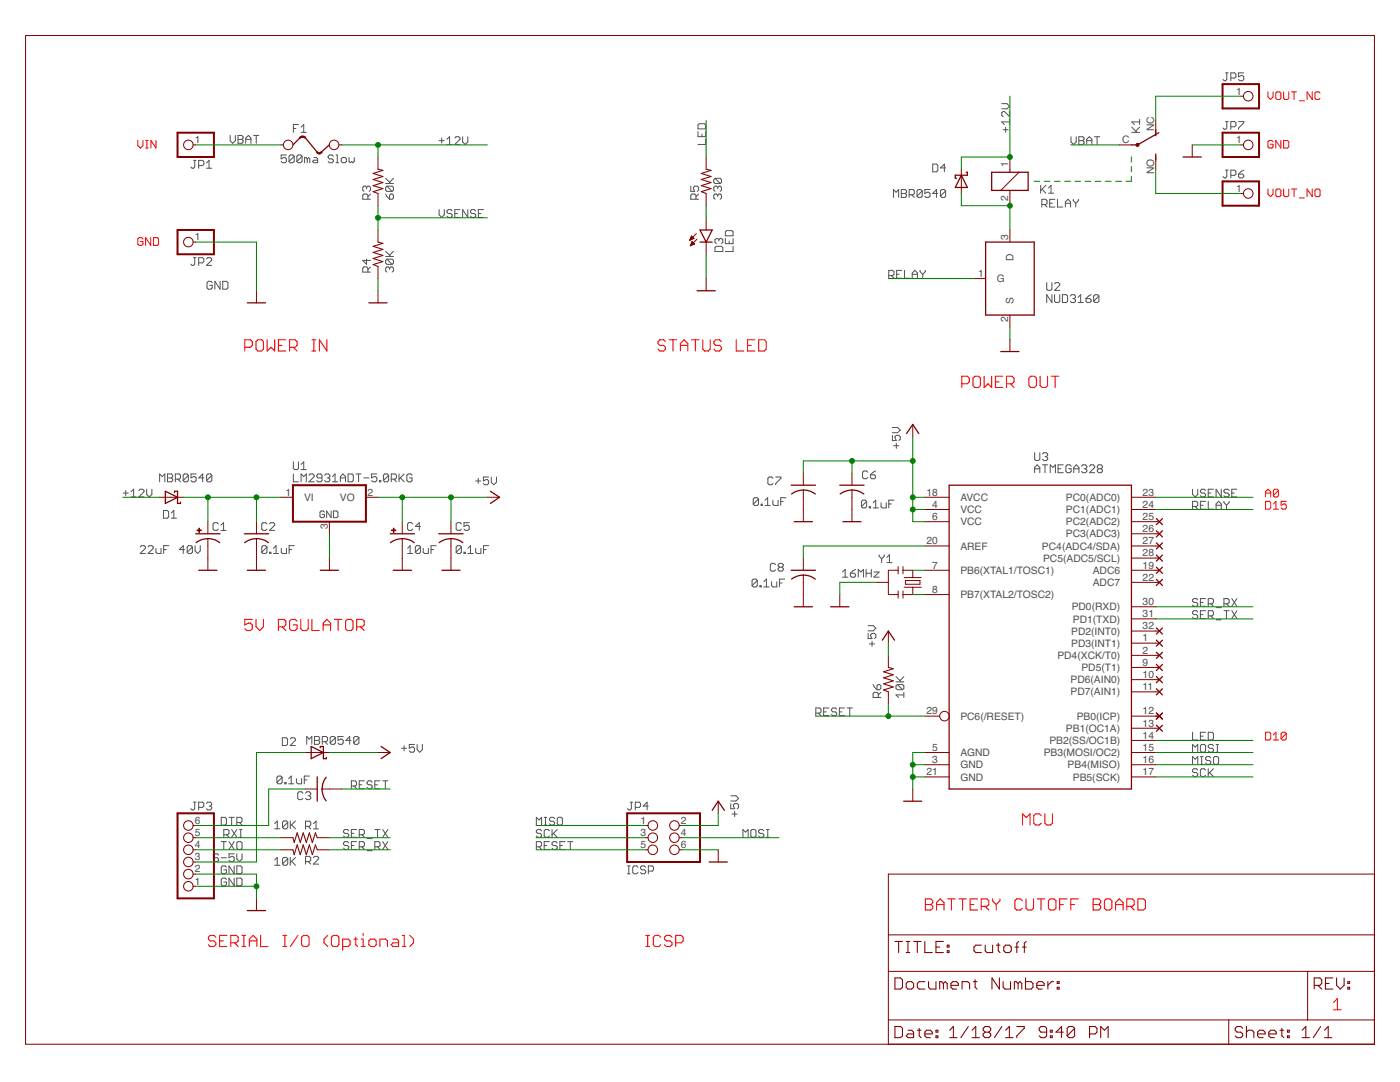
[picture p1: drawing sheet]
<svg xmlns="http://www.w3.org/2000/svg" width="279mm" height="216mm" viewBox="0 0 279 216" stroke-linecap="round" stroke-linejoin="round" font-family="sans-serif">
<path d="M206.4 36.2h1.1M208.4 36.2h1.1M210.5 36.2h1.1M212.5 36.2h1.1M214.5 36.2h1.1M216.6 36.2h1.1M218.6 36.2h1.1M220.7 36.2h1M222.7 36.2h1.1M225.8 31.3v1M225.8 33.3v.9M225.8 35.2v1h-1.1" fill="none" stroke="#808000" stroke-width=".25"/>
<g fill="none" stroke="#f00" stroke-width=".21">
<path d="M48.9 69.3h1.1l.4-.4v-.7l-.4-.4h-1.1v2.2M51.5 67.8h.7l.4 .4v1.5l-.4 .3h-.7l-.4-.3v-1.5zM53.3 67.8v2.2l.8-.7 .7 .7v-2.2M55.6 68.9h.7M57 67.8h-1.4v2.2h1.4M57.8 69.3h1.1l.4-.4v-.7l-.4-.4h-1.1v2.2M58.5 69.3l.8 .7M62.3 67.8h.7M62.3 70h.7M62.6 67.8v2.2M65.2 67.8v2.2l-1.4-2.2v2.2M132.8 68.2l-.4-.4h-.7l-.4 .4v.4l.4 .3h.7l.4 .4v.4l-.4 .3h-.7l-.4-.3"/>
<path d="M133.5 67.8h1.5M134.3 67.8v2.2M135.8 68.9h1.5M135.8 70v-1.4l.7-.8 .8 .8v1.4M138 67.8h1.5M138.8 67.8v2.2M140.3 67.8v1.9l.3 .3h.8l.3-.3v-1.9M144 68.2l-.4-.4h-.7l-.4 .4v.4l.4 .3h.7l.4 .4v.4l-.4 .3h-.7l-.4-.3M146.9 67.8v2.2h1.5M149.2 68.9h.7M150.7 67.8h-1.5v2.2h1.5M151.4 67.8h1.1l.4 .4v1.5l-.4 .3h-1.1z"/>
<path d="M191.9 76.6h1.2l.3-.4v-.7l-.3-.4h-1.2v2.2M194.6 75.1h.7l.4 .4v1.4l-.4 .4h-.7l-.4-.4v-1.4zM196.4 75.1v2.2l.8-.7 .7 .7v-2.2M198.6 76.2h.8M200.1 75.1h-1.5v2.2h1.5M200.9 76.6h1.1l.4-.4v-.7l-.4-.4h-1.1v2.2M201.6 76.6l.8 .7M205.7 75.1h.8l.3 .4v1.4l-.3 .4h-.8l-.4-.4v-1.4zM207.6 75.1v1.8l.4 .4h.7l.4-.4v-1.8M209.8 75.1h1.5M210.6 75.1v2.2M50.4 123.6h-1.5v1.1l.7-.4h.4l.4 .4v.8l-.4 .3h-.8l-.3-.3"/>
<path d="M51.1 123.6v1.5l.7 .7 .8-.7v-1.5M55.6 125.1h1.1l.3-.4v-.7l-.3-.4h-1.1v2.2M56.3 125.1l.7 .7M59.3 124l-.4-.4h-.7l-.4 .4v1.5l.4 .3h.7l.4-.3v-.8h-.8M60 123.6v1.9l.4 .3h.8l.3-.3v-1.9M62.3 123.6v2.2h1.5M64.5 124.7h1.5M64.5 125.8v-1.5l.7-.7 .8 .7v1.5M66.7 123.6h1.5M67.5 123.6v2.2M69.3 123.6h.8l.3 .4v1.5l-.3 .3h-.8l-.3-.3v-1.5zM71.2 125.1h1.1l.4-.4v-.7l-.4-.4h-1.1v2.2"/>
<path d="M71.9 125.1l.8 .7M184.7 179.4h1.1l.4 .3v.4l-.4 .4 .4 .3v.4l-.4 .4h-1.1zM189.1 179.4h1.5M189.9 179.4v2.2M191.4 179.4h1.5M192.1 179.4v2.2M195.1 179.4h-1.5v2.2h1.5M198.1 179.4v.3l.7 .8M199.6 179.4v.3l-.8 .8M204 179.7l-.4-.3h-.7l-.4 .3v1.5l.4 .4h.7l.4-.4M204.1 164.6v-2.2l.7 .7 .8-.7v2.2M204.8 179.4v1.8l.3 .4h.8l.4-.4v-1.8"/>
<path d="M207 179.4h1.5M207.8 179.4v2.2M207.8 162.8l-.4-.4h-.7l-.4 .4v1.5l.4 .3h.7l.4-.3M208.5 162.4v1.9l.4 .3h.8l.3-.3v-1.9M209.2 179.7l.4-.3h.8l.3 .3v1.5l-.3 .4h-.8l-.4-.4zM213 179.4h-1.5v2.2M215.2 179.4h-1.5v2.2M218.2 179.4h1.1l.4 .3v.4l-.4 .4 .4 .3v.4l-.4 .4h-1.1zM220.8 179.4h.7l.4 .3v1.5l-.4 .4h-.7l-.4-.4v-1.5zM227.1 179.4h1.1l.4 .3v1.5l-.4 .4h-1.1zM43.1 187l-.4-.4h-.7l-.4 .4v.4l.4 .3h.7l.4 .4v.4l-.4 .4h-.7l-.4-.4M43.8 187.7h.8"/>
<path d="M45.3 186.6h-1.5v2.3h1.5M46.1 188.1h1.1l.3-.4v-.7l-.3-.4h-1.1v2.3M46.8 188.1l.7 .8M48.3 188.9h.7M48.3 186.6h.7M48.7 186.6v2.3M49.8 187.7h1.5M49.8 188.9v-1.5l.7-.8 .8 .8v1.5M52 186.6v2.3h1.5M56.5 188.9h.7M56.5 186.6h.7M56.9 186.6v2.3"/>
<path d="M59.5 186.6l-1.5 2.3M60.6 186.6h.7l.4 .4v1.5l-.4 .4h-.7l-.4-.4v-1.5zM65.4 186.6l-.7 .8v.7l.7 .8M66.1 187l.4-.4h.8l.3 .4v1.5l-.3 .4h-.8l-.4-.4zM68.4 188.9h1.1l.4-.4v-.8l-.4-.3h-1.1v2.2M70.6 187.4h.8M71 187v1.5l.4 .4M72.1 188.9h.8M72.1 187.4h.4v1.5M72.5 186.3v.3M73.6 187.7l.4-.3h.7l.4 .3v.8l-.4 .4h-.7l-.4-.4zM75.8 188.9v-1.5h1.1l.4 .3v1.2"/>
<path d="M78.4 187.4h.8l.3 .3v1.2h-1.1l-.3-.4 .3-.4h1.1M80.3 188.9h.7M80.3 186.6h.4v2.3M81.8 186.6l.7 .8v.7l-.7 .8M128.9 188.9h.7M128.9 186.6h.7M129.3 186.6v2.3M131.9 187l-.4-.4h-.8l-.3 .4v1.5l.3 .4h.8l.4-.4M134.1 187l-.4-.4h-.7l-.4 .4v.4l.4 .3h.7l.4 .4v.4l-.4 .4h-.7l-.4-.4M134.9 188.1h1.1l.3-.4v-.7l-.3-.4h-1.1v2.3M184.7 180.5h1.1M186.9 180.5h1.5"/>
<path d="M186.9 181.6v-1.5l.7-.7 .8 .7v1.5M193.6 180.5h.8M195.8 180.8h1.2l.3-.3v-.8l-.3-.3h-1.2v2.2M196.6 180.8l.7 .8M198.8 180.5v1.1M211.5 180.5h.7M213.7 180.5h.7M218.2 180.5h1.1M222.6 180.5h1.5M222.6 181.6v-1.5l.8-.7 .7 .7v1.5M224.9 180.8h1.1l.4-.3v-.8l-.4-.3h-1.1v2.2M225.6 180.8l.8 .8"/>
<path d="M266.1 200l.8-.8v2.3M266.1 201.5h1.6"/>
</g>
<g fill="none" stroke="#f00" stroke-width=".2">
<path d="M253 18.3v1l.6 .6 .5-.6v-1M254.6 18.6l.3-.3h.5l.2 .3v1l-.2 .3h-.5l-.3-.3zM256.2 18.3v1.3l.2 .3h.5l.3-.3v-1.3M257.7 18.3h1.1M258.3 18.3v1.6M261.9 18.3v1.6l-1-1.6v1.6M263.4 18.6l-.2-.3h-.5l-.3 .3v1l.3 .3h.5l.2-.3M27.5 28v1l.5 .5 .5-.5v-1M29.1 28h.5M29.1 29.5h.5M29.3 28v1.5M31.1 28v1.5l-1-1.5v1.5"/>
<path d="M253 37.7v1l.6 .5 .5-.5v-1M254.1 28.3l-.3-.3h-.5l-.3 .3v1l.3 .2h.5l.3-.2v-.5h-.5M254.6 38l.3-.3h.5l.2 .3v1l-.2 .2h-.5l-.3-.2zM255.6 28v1.5l-1-1.5v1.5M256.2 28h.7l.3 .3v1l-.3 .2h-.7zM256.2 37.7v1.3l.2 .2h.5l.3-.2v-1.3M257.7 37.7h1.1M258.3 37.7v1.5M259.3 20.1h1M259.3 39.5h1M261.9 37.7v1.5l-1-1.5v1.5M262.7 37.7h.5l.2 .3v1l-.2 .2h-.5l-.3-.2v-1z"/>
<path d="M28.5 47.7l-.2-.3h-.5l-.3 .3v1l.3 .3h.5l.2-.3v-.5h-.5M30.1 47.4v1.6l-1-1.6v1.6M30.6 47.4h.8l.2 .3v1l-.2 .3h-.8zM252.6 99.2v-1.1l.5-.5 .5 .5v1.1M252.6 98.4h1M255.1 97.9l-.2-.3h-.5l-.3 .3v1M255.1 97.9v1l-.2 .3h-.5l-.3-.3M255.1 97.9l-1 1M252.6 100h.7l.3 .3v1l-.3 .3h-.7zM254.1 101.6h1M254.1 100.6l.5-.6v1.6M256.7 100h-1v.8l.8-.2 .2 .2v.5l-.2 .3h-.6l-.2-.3"/>
<path d="M252.6 146.1h.7l.3 .3v1l-.3 .3h-.7zM254.1 146.6l.5-.5v1.6M254.1 147.7h1M256.7 146.4l-.2-.3h-.6l-.2 .3v1M256.7 146.4v1l-.2 .3h-.6l-.2-.3M256.7 146.4l-1 1"/>
</g>
<g fill="none" stroke="#505050" stroke-width=".2">
<path d="M244.6 14.5h.5M244.8 14.5v1.4l-.2 .2h-.3l-.2-.2M245.6 15.6h.8l.3-.3v-.5l-.3-.3h-.8v1.6M248.2 14.5h-1v.8l.5-.2h.3l.2 .2v.6l-.2 .2h-.5l-.3-.2M38.6 32h.5M38.9 32v1.3l-.3 .3h-.3l-.2-.3M39.6 33h.8l.3-.2v-.5l-.3-.3h-.8v1.6M41.2 33.6h1M41.2 32.5l.5-.5v1.6M45.9 27v1.1l.5 .5 .6-.5v-1.1M47.5 27h.8l.2 .3v.3l-.2 .2 .2 .3v.2l-.2 .3h-.8zM47.5 27.8h.8"/>
<path d="M49 27.8h1.1M49 28.6v-1l.6-.6 .5 .6v1M50.6 27h1M51.1 27v1.6M57.1 30.9h-1v.8l.5-.3h.3l.2 .3v.5l-.2 .3h-.5l-.3-.3M58.5 25.6h.6M58.7 31.2l-.3-.3h-.5l-.2 .3v1M58.7 31.2v1l-.3 .3h-.5l-.2-.3M58.7 31.2l-1 1M59.6 24.8h-1.1v1.6M60.1 25.4l.5-.6v1.6M60.1 26.4h1"/>
<path d="M60.3 31.2l-.3-.3h-.5l-.3 .3v1M60.3 31.2v1l-.3 .3h-.5l-.3-.3M60.3 31.2l-1.1 1M61.3 31.7l-.2-.3h-.3v1.1M61.3 31.7v.8M61.3 31.7l.3-.3 .2 .3v.8M62.6 31.4h.5l.3 .3v.8h-.8l-.2-.3 .2-.2h.8M66.5 31.2l-.2-.3h-.6l-.2 .3v.2l.2 .3h.6l.2 .3v.2l-.2 .3h-.6l-.2-.3M67.1 30.9h.2v1.6M67.1 32.5h.5M68.3 31.4h.6l.2 .3v.5l-.2 .3h-.6l-.2-.3v-.5zM69.7 31.4v.8l.2 .3 .3-.3 .2 .3 .3-.3v-.8"/>
<path d="M73.2 37.4l-.3-.3h-.3l-.2 .3v.5l.2 .3M73.2 37.4l.2-.3h.3l.2 .3v.5l-.2 .3M73.2 37.4v.3M73.4 39.8v-.8l-.2-.3h-.6l-.2 .3v.8h1.5M73.9 38.7l-.5 .5M77 36.6h1.5M77 38.7l.2 .5 .5 .6M77 35.6l1 1M77.2 37.1h1.1l.2 .3v.5l-.2 .3M77.2 37.1l-.2 .3v.5l.2 .3h1.1M77.2 37.1l1.1 1.1M77.7 39l.3-.3h.3l.2 .3v.5l-.2 .3h-.6z"/>
<path d="M78.5 35.6l-.8 .8M87.6 28.1h1.1M88.2 27.5v1.1M89.2 27.8l.5-.5v1.5M89.2 28.8h1M90.8 27.5l.2-.2h.5l.3 .2v.3l-1 1h1M92.3 27.3v1l.5 .5 .6-.5v-1M137.9 37.1v1.1h.7l-.2-.5v-.3l.2-.3h.5l.3 .3v.5l-.3 .3M138.9 39.8v-.8l-.3-.3h-.5l-.2 .3v.8h1.5M139.3 24.9l.3-.2h1l.2 .2v.8h-1.5zM139.3 26.2v1.1h1.5v-1.1M139.4 38.7l-.5 .5"/>
<path d="M140.1 26.8v.5M140.8 27.8v1h-1.5M142.7 35.6l-.2 .3v.5l.2 .2h1M142.7 35.6h1l.3 .3v.5l-.3 .2M142.7 35.6l1 1M143.2 39l-.2-.3h-.3l-.2 .3v.5l.2 .3M143.2 37.4l-.2-.3h-.3l-.2 .3v.5l.2 .3M143.2 39l.3-.3h.2l.3 .3v.5l-.3 .3M143.2 37.4v.3M143.2 39v.2M143.2 37.4l.3-.3h.2l.3 .3v.5l-.3 .3M178.3 39.4v-1.6l.5 .6 .5-.6v1.6"/>
<path d="M179.9 37.8h.8l.2 .3v.3l-.2 .2 .2 .3v.2l-.2 .3h-.8zM179.9 38.6h.8M181.4 38.9h.8l.3-.3v-.5l-.3-.3h-.8v1.6M181.9 38.9l.6 .5M184 38.1l-.2-.3h-.5l-.3 .3v1M184 38.1v1l-.2 .3h-.5l-.3-.3M184 38.1l-1 1M185.6 37.8h-1v.8l.5-.2h.2l.3 .2v.5l-.3 .3h-.5l-.2-.3M186.1 32.7h.8l.3 .3v1l-.3 .3h-.8zM187.2 38.6h-1.1l.8-.8v1.6M188.7 38.1l-.2-.3h-.5l-.3 .3v1M188.7 38.1v1l-.2 .3h-.5l-.3-.3"/>
<path d="M188.7 38.1l-1 1M188.7 33.5h-1l.8-.8v1.6M199.9 20.7h1.1l.5 .5-.5 .5h-1.1M200.2 25.9h1M200.7 25.4v1M201.5 24.3h-1.6l.5 .5M201.5 22.2v1.1l-1.1-1.1h-.2l-.3 .3v.5l.3 .3M201.5 23.8v1M207.7 37v1.5M207.9 37.8l.8 .7M208.7 37l-1 1M209.3 37.5l.5-.5v1.5"/>
<path d="M209.3 38.5h1M210.5 39.8h-1v1.5h1M211.1 39.8v1.5h1M213.7 27.3v1l.6 .5 .5-.5v-1M214.2 39.8v.2l.5 .6M215.2 39.8v.2l-.5 .6M215.3 28.1h.8M215.3 27.3h.8l.2 .2v.3l-.2 .3 .2 .2v.3l-.2 .2h-.8zM216.9 28.8v-1l.5-.5 .5 .5v1M216.9 28.1h1M218.4 27.3h1.1M218.9 27.3v1.5"/>
<path d="M225.9 26.4h1.5M225.9 25.4l1 1M227.4 25.4l-.7 .8M227.4 24.3h-1.5l.5 .5M227.4 23.8v1M244.6 34h.5M244.6 24.3h.5M244.8 24.3v1.2l-.2 .3h-.3l-.2-.3M244.8 34v1.2l-.2 .3h-.3l-.2-.3M245.6 25.3h.8l.3-.3v-.5l-.3-.2h-.8v1.5M245.6 35h.8l.3-.3v-.5l-.3-.2h-.8v1.5M247.2 24.3h1v.2l-1 1v.3"/>
<path d="M247.2 34.7h.8l.2 .3v.2l-.2 .3h-.5l-.3-.3zM248.2 34l-.5 .2-.5 .5M38.6 51.4h.5M38.9 51.4v1.3l-.3 .3h-.3l-.2-.3M39.6 52.5h.8l.3-.3v-.5l-.3-.3h-.8v1.6M41.2 51.7l.3-.3h.5l.2 .3v.2l-1 1.1h1M42.4 56.4l-.3-.3h-.5l-.3 .3v1l.3 .3h.5l.3-.3v-.5h-.6M43.9 56.1v1.6l-1-1.6v1.6M44.4 56.1h.8l.3 .3v1l-.3 .3h-.8zM73.2 51.7v1l-.8-.7h1.5M73.4 54.3v-.8l-.2-.2h-.6l-.2 .2v.8h1.5M73.9 53.3l-.5 .5"/>
<path d="M77 51.2h1.5M77 50.1l1 1.1M77.2 51.7l1.1 1M77.2 51.7h1.1l.2 .3v.5l-.2 .2M77.2 51.7l-.2 .3v.5l.2 .2h1.1M77.7 53.5l.3-.2h.3l.2 .2v.5l-.2 .3M77.7 53.5v.3M77.7 53.5l-.2-.2h-.3l-.2 .2v.5l.2 .3M78.5 50.1l-.8 .8M87.6 41.8v1.1l.6 .5 .5-.5v-1.1M90.2 42.1l-.2-.3h-.5l-.3 .3v.3l.3 .2h.5l.2 .3v.2l-.2 .3h-.5l-.3-.3M90.8 42.6h.5"/>
<path d="M91.8 41.8h-1v1.6h1M93.4 41.8v1.6l-1.1-1.6v1.6M94.9 42.1l-.2-.3h-.6l-.2 .3v.3l.2 .2h.6l.2 .3v.2l-.2 .3h-.6l-.2-.3M95.5 42.6h.5M96.5 41.8h-1v1.6h1M142.7 49.4l.3-.3h1l.3 .3v.8h-1.6zM143.5 47.8l.2-.2h.3l.3 .2v.6l-.3 .2M143.5 47.8l-.3-.2h-.2l-.3 .2v.6l.3 .2M143.5 47.8v.3M144.8 47.6v1h1.5v-1M145 46h1l.3 .3v.8h-1.5v-.8zM145.5 48.1v.5"/>
<path d="M146.3 49.1v1.1h-1.5M177.4 55h.8l.2-.3v-.5l-.2-.2h-.8v1.5M177.9 55l.5 .5M178.9 54.7h.6M180 54h-1.1v1.5h1.1M180.5 54v1.5h1M182.1 54.7h1M182.1 55.5v-1l.5-.5 .5 .5v1M183.6 54v.2l.5 .5M184.1 54.7v.8M184.7 54v.2l-.6 .5M207.9 40.8h.8l.3-.2v-.6l-.3-.2h-.8v1.5"/>
<path d="M208.4 40.8l.6 .5M208.9 56.4v1.3l.3 .2h.5l.2-.2v-1.3M209.5 40.6h.5M209.9 58.8v1.6l-1-1.6v1.6M210.5 58.8v1.3l.2 .3h.5l.3-.3v-1.3M210.5 56.6l.2-.2h.5l.3 .2v.3l-1 1h1M212 58.8h.8l.3 .3v1l-.3 .3h-.8zM212.6 40.6h1.1M212.6 41.3v-1l.5-.5 .6 .5v1M213.6 59.1l.2-.3h.6l.2 .3v.2l-.2 .3M214.1 59.6h.3M214.4 59.6l.2 .2v.3l-.2 .3h-.6l-.2-.3"/>
<path d="M214.7 40.6v.7M215.2 59.3l.5-.5v1.6M216.7 59.6h.8l.3 .2v.3l-.3 .3h-.5l-.3-.3zM217.8 58.8l-1.1 .8M219.3 59.1v1l-.2 .3h-.6l-.2-.3M219.3 59.1l-.2-.3h-.6l-.2 .3v1M219.3 59.1l-1 1M215.2 60.4h1M24.6 98.4h1M25.1 97.9v1M26.1 98.1l.6-.5v1.6M26.1 99.2h1.1"/>
<path d="M27.7 97.9l.3-.3h.5l.2 .3v.2l-1 1.1h1M29.3 97.6v1.1l.5 .5 .5-.5v-1.1M31.9 96.1v-1.5l.5 .5 .5-.5v1.5M33.4 94.6h.8l.3 .2v.3l-.3 .3 .3 .2v.3l-.3 .2h-.8zM33.4 95.4h.8M35 95.6h.8l.2-.2v-.6l-.2-.2h-.8v1.5M35.5 95.6l.5 .5M37.6 94.8l-.3-.2h-.5l-.2 .2v1.1M37.6 94.8v1.1l-.3 .2h-.5l-.2-.2M37.6 94.8l-1 1.1M39.1 94.6h-1v.8l.5-.3h.3l.2 .3v.5l-.2 .2h-.5l-.3-.2M40.7 95.4h-1l.7-.8v1.5"/>
<path d="M42.3 94.8v1.1l-.3 .2h-.5l-.3-.2M42.3 94.8l-.3-.2h-.5l-.3 .2v1.1M42.3 94.8l-1.1 1.1M58.5 92.2v1.3l.3 .2h.5l.3-.2v-1.3M58.5 94.6v1.5h1.1M60.1 96.1v-1.5l.5 .5 .5-.5v1.5M60.1 92.7l.5-.5v1.5M60.1 93.7h1M61.7 94.8l.2-.2h.5l.3 .2v.3l-1 1h1M64.3 95.4h-.8l-.3-.3v-.3l.3-.2h.5l.3 .2v1.1l-.3 .2h-.5l-.3-.2M64.8 94.8l.2-.2h.6l.2 .2v.3l-.2 .3M65.3 95.4h.3"/>
<path d="M65.6 95.4l.2 .2v.3l-.2 .2h-.6l-.2-.2M66.4 96.1h1M66.4 95.1l.5-.5v1.5M67.9 95.4h1.1M67.9 96.1v-1l.5-.5 .6 .5v1M69.5 94.6h.8l.2 .2v1.1l-.2 .2h-.8zM71 94.6h1.1M71.6 94.6v1.5M72.6 95.4h1M75.2 94.6h-1v.8l.5-.3h.3l.2 .3v.5l-.2 .2h-.6l-.2-.2M75.7 95.9h.3v.2h-.3zM77.6 94.8v1.1l-.3 .2h-.5l-.3-.2"/>
<path d="M77.6 94.8l-.3-.2h-.5l-.3 .2v1.1M77.6 94.8l-1.1 1.1M78.1 95.6h.7l.3-.2v-.6l-.3-.2h-.7v1.5M78.6 95.6l.5 .5M79.6 94.6v1.5M79.9 95.4l.8 .7M80.7 94.6l-1.1 1M82.2 94.8l-.2-.2h-.5l-.3 .2v1.1l.3 .2h.5l.2-.2v-.5h-.5M94.9 96h1M95.4 95.4v1.1M97.5 95.2h-1v.8l.5-.3h.3l.2 .3v.5l-.2 .2h-.6l-.2-.2M98 95.2v1l.6 .5 .5-.5v-1"/>
<path d="M151.4 99.6l-.3-.3h-.5l-.3 .3v1M151.4 99.6v1l-.3 .3h-.5l-.3-.3M151.4 99.6l-1.1 1M152.7 99.8l.5-.5v1.6M154.2 99.8v.8l.3 .3h.8v-1.1M154.3 95.4l-.3-.2h-.5l-.3 .2v1.1l.3 .2h.5l.3-.2M154.8 95.2h1.1v.2l-1.1 1.1v.2M156.8 99.3h-1v1.6M173.2 94.2l-.3-.2h-.5l-.3 .2v1.1l.3 .2h.5l.3-.2M173.7 94.7h.8l.3 .3v.3l-.3 .2h-.5l-.3-.2zM174.8 94l-1.1 .7M178.1 86.9v1h.8l-.3-.5v-.3l.3-.2h.5l.3 .2v.6l-.3 .2"/>
<path d="M178.1 85.3h1l.6 .5-.6 .5h-1M178.4 88.9h1M178.4 99.8h-1v1.5M178.9 88.4v1.1M206.5 90.3v1.3l.2 .3h.5l.3-.3v-1.3M206.5 94.3v-1l.5-.5 .5 .5v1M206.5 93.5h1M208 92.8h1.1M208 90.6l.3-.3h.5l.3 .3v.2l-.3 .3M208.6 92.8v1.5M208.6 91.1h.2M208.8 91.1l.3 .3v.2l-.3 .3h-.5l-.3-.3"/>
<path d="M209.6 94.3v-1.5l.5 .5 .5-.5v1.5M211.2 93.5h.5M212.2 92.8h-1v1.5h1M213.8 93l-.3-.2h-.5l-.3 .2v1.1l.3 .2h.5l.3-.2v-.6h-.5M214.3 93.5h1M214.3 94.3v-1l.5-.5 .5 .5v1M215.9 93l.2-.2h.5l.3 .2v.3l-.3 .2M216.4 93.5h.2M216.6 93.5l.3 .3v.3l-.3 .2h-.5l-.2-.2M217.4 93l.3-.2h.5l.3 .2v.3l-1.1 1h1.1M219.2 93.5h.6M219.2 93.5l-.2-.2v-.3l.2-.2h.6l.2 .2v.3l-.2 .2"/>
<path d="M219.2 93.5l-.2 .3v.3l.2 .2h.6l.2-.2v-.3l-.2-.3M238 97.6v1.1l.5 .5 .5-.5v-1.1M240.6 97.9l-.3-.3h-.5l-.2 .3v.2l.2 .3h.5l.3 .3v.2l-.3 .3h-.5l-.2-.3M241.1 98.4h.5M242.2 97.6h-1.1v1.6h1.1M243.7 97.6v1.6l-1-1.6v1.6M245.3 97.9l-.3-.3h-.5l-.2 .3v.2l.2 .3h.5l.3 .3v.2l-.3 .3h-.5l-.2-.3M245.8 98.4h.5M246.8 97.6h-1v1.6h1M28 109.2l.2-.3h.6l.2 .3v.2l-1 1h1M29.5 109.2l.3-.3h.5l.3 .3v.2l-1.1 1h1.1M31.1 109.4v.8l.3 .2h.7v-1"/>
<path d="M32.6 101.9h.8l.3 .2v1l-.3 .3h-.8zM32.7 109.7h.5M33.7 108.9h-1v1.5M34.2 103.4h1M34.2 102.4l.5-.5v1.5M36.8 109.7h-1l.8-.8v1.5M38.4 109.2l-.3-.3h-.5l-.2 .3v1M38.4 109.2v1l-.3 .2h-.5l-.2-.2M38.4 109.2l-1 1M38.9 108.9v1l.5 .5 .6-.5v-1M43.6 104.5l-.3-.2h-.5l-.3 .2v1.1l.3 .2h.5l.3-.2M44.1 105.8h1"/>
<path d="M44.1 104.8l.5-.5v1.5M53.3 104.5l-.3-.2h-.5l-.3 .2v1.1l.3 .2h.5l.3-.2M53.3 109.2l-.3-.3h-.5l-.3 .3v1M53.3 109.2v1l-.3 .2h-.5l-.3-.2M53.3 109.2l-1.1 1M53.8 110.2h.3v.2h-.3zM53.8 104.5l.3-.2h.5l.2 .2v.3l-1 1h1M54.6 110.4h1M54.6 109.4l.5-.5v1.5M56.1 109.4v.8l.3 .2h.8v-1M57.7 109.7h.5M58.7 108.9h-1v1.5"/>
<path d="M64.7 102.2l-.2-.2h-.4l-.2 .2v.9l.2 .2h.4l.2-.2v-.5h-.4M66.1 102v1.3l-.9-1.3v1.3M66.5 102h.7l.2 .2v.9l-.2 .2h-.7zM81.3 110.4h1.1M81.3 109.4l.6-.5v1.5M82.4 104.5l-.3-.2h-.5l-.3 .2v1.1l.3 .2h.5l.3-.2M83.9 109.2l-.2-.3h-.5l-.3 .3v1M83.9 109.2v1l-.2 .2h-.5l-.3-.2M83.9 109.2l-1 1M83.9 105.1h-1l.8-.8v1.5M84.5 109.4v.8l.2 .2h.8v-1M86 109.7h.6"/>
<path d="M87.1 108.9h-1.1v1.5M92.1 109.2l-.3-.3h-.5l-.3 .3v1M92.1 109.2v1l-.3 .2h-.5l-.3-.2M92.1 104.5l-.3-.2h-.5l-.3 .2v1.1l.3 .2h.5l.3-.2M92.1 109.2l-1.1 1M92.6 110.2h.3v.2h-.3zM93.4 110.4h1M93.4 109.4l.5-.5v1.5M93.6 104.3h-1v.8l.5-.3h.3l.2 .3v.5l-.2 .2h-.5l-.3-.2M94.9 109.4v.8l.3 .2h.8v-1M96.5 109.7h.5M97.5 108.9h-1v1.5"/>
<path d="M151.1 115.8l-.2-.3h-.6l-.2 .3v1.1M151.1 115.8v1.1l-.2 .2h-.6l-.2-.2M151.1 115.8l-1 1.1M151.7 116.9h.2v.2h-.2zM151.9 100.6h.2v.3h-.2zM152.4 117.1h1.1M152.4 116.1l.6-.6v1.6M152.7 100.9h1M154 116.1v.8l.3 .2h.7v-1M154.8 112.7l-.3-.3h-.5l-.3 .3v1l.3 .3h.5l.3-.3M155.6 113.2l-.3 .2v.3l.3 .3h.5l.2-.3v-.3l-.2-.2M155.6 113.2l-.3-.3v-.2l.3-.3h.5l.2 .3v.2l-.2 .3"/>
<path d="M155.6 116.3h.5M155.6 113.2h.5M155.8 100.1h.5M156.6 115.5h-1v1.6M168.1 114.1l.6-.5v1.6M168.1 115.2h1.1M169.7 114.4h.8l.3 .3v.2l-.3 .3h-.5l-.3-.3zM170.8 113.6l-1.1 .8M171.3 115.2v-1.6l.5 .5 .5-.5v1.6M172.8 114.4h1.1M172.8 113.6v1.6M173 100.1l-.3-.3h-.5l-.3 .3v1"/>
<path d="M173 100.1v1l-.3 .2h-.5l-.3-.2M173 100.1l-1.1 1M173.5 101.1h.2v.2h-.2zM173.9 113.6v1.6M174.3 100.3l.5-.5v1.5M174.3 101.3h1M174.4 114.1h1.1l-1.1 1.1h1.1M175.4 110.7v.3l.6 .5M175.8 100.3v.8l.3 .2h.8v-1M176 111.5v.8M176.5 110.7v.3l-.5 .5M177 111.2l.5-.5v1.6"/>
<path d="M177 112.3h1M177.4 100.6h.5M238 101.1h.8l.2-.3v-.5l-.2-.3h-.8v1.6M238.5 101.1l.5 .5M239 119.7l-.2-.3h-.5l-.3 .3v.3l.3 .2h.5l.2 .3v.2l-.2 .3h-.5l-.3-.3M239.6 100.8h.5M240.6 119.4h-1v1.6h1M240.6 100h-1v1.6h1M241.1 100v1.6h1.1M242.7 101.6v-1l.5-.6 .5 .6v1M242.7 100.8h1M244.3 100v.3l.5 .5"/>
<path d="M244.8 100.8v.8M245.3 100v.3l-.5 .5M245.8 119.4l1 1.6M246.8 119.4l-1 1.6M173.2 126.4v1h.8l-.2-.5v-.2l.2-.3h.5l.3 .3v.5l-.3 .2M173.2 124.8h1.1l.5 .5-.5 .6h-1.1M173.5 128.5h1M174 128v1M174.2 136.6l.3 .5 .5 .5M175 136.8l.3-.2h.2l.3 .2v.6l-.3 .2h-.5zM175.3 139.2v-.8l-.3-.2h-.5l-.3 .2v.8h1.6M175.8 138.2l-.5 .5"/>
<path d="M178.8 136.1h1.6M178.8 135l1.1 1.1M179.1 136.6h1l.3 .2v.6l-.3 .2M179.1 136.6l-.3 .2v.6l.3 .2h1M179.1 136.6l1 1M180.4 138.7h-1.6l.5 .5M180.4 138.2v1M180.4 135l-.8 .8M239 122.1l-.2-.2h-.5l-.3 .2v.3l.3 .2h.5l.2 .3v.2l-.2 .3h-.5l-.3-.3M239.6 120.2h.5M239.6 122.6h.5M240.6 121.9h-1v1.5h1"/>
<path d="M241.1 120.5h.8l.3-.3v-.5l-.3-.3h-.8v1.6M241.1 122.9h.8l.3-.3v-.5l-.3-.2h-.8v1.5M241.6 122.9l.6 .5M241.6 120.5l.6 .5M242.7 121.2h1M242.7 123.7h1M244.3 120.5h.7l.3-.3v-.5l-.3-.3h-.7v1.6M244.3 121.9h1M244.8 120.5l.5 .5M244.8 121.9v1.5M245.8 121.9l1 1.5M246.8 121.9l-1 1.5"/>
<path d="M56.3 155.1l-.3-.2h-.5l-.2 .2v1M56.3 155.1v1l-.3 .3h-.5l-.2-.3M56.3 155.1l-1 1M56.3 147.2h.8l.3 .3v1l-.3 .3h-.8zM56.8 156.1h.3v.3h-.3zM57.6 156.4h1M57.6 155.4l.5-.5v1.5M57.9 147.5l.3-.3h.5l.2 .3v.2l-1 1.1h1M59.2 155.4v.7l.2 .3h.8v-1M60.5 158.3l-.3-.3h-.5l-.3 .3v1l.3 .3h.5l.3-.3M60.7 155.6h.6M61 158.3l.2-.3h.5l.3 .3v.2l-.3 .3"/>
<path d="M61.2 148.5v-1.5l.5 .5 .5-.5v1.5M61.5 158.8h.2M61.7 158.8l.3 .2v.3l-.3 .3h-.5l-.2-.3M61.8 154.9h-1.1v1.5M62.8 147h.7l.3 .2v.3l-.3 .2 .3 .3v.3l-.3 .2h-.7zM62.8 147.7h.7M64.3 148h.8l.3-.3v-.5l-.3-.2h-.8v1.5M64.9 148l.5 .5M66.9 147.2l-.2-.2h-.6l-.2 .2v1.1M66.9 147.2v1.1l-.2 .2h-.6l-.2-.2M66.9 147.2l-1 1.1M68.5 147h-1v.7l.5-.2h.2l.3 .2v.6l-.3 .2h-.5l-.2-.2"/>
<path d="M70.1 147.7h-1.1l.8-.7v1.5M70.1 156.8h.8l.3-.2v-.5l-.3-.3h-.8v1.6M70.6 156.8l.6 .6M71.6 147.2l-.2-.2h-.6l-.2 .2v1.1M71.6 147.2v1.1l-.2 .2h-.6l-.2-.2M71.6 147.2l-1 1.1M71.7 156.6h.5M72.7 155.8h-1v1.6h1M74.3 156.1l-.3-.3h-.5l-.2 .3v.2l.2 .3h.5l.3 .2v.3l-.3 .3h-.5l-.2-.3M74.8 156.6h.5M75.8 155.8h-1v1.6h1M76.4 155.8h1"/>
<path d="M76.9 155.8v1.6M80.1 149.3h1.1M80.6 148.8v1M82.7 148.5h-1v.8l.5-.2h.3l.2 .2v.5l-.2 .3h-.6l-.2-.3M83.2 148.5v1.1l.6 .5 .5-.5v-1.1M145.8 158.8h1.1l.5 .5-.5 .5h-1.1M162.8 142.3h.8l.3-.3v-.5l-.3-.2h-.8v1.5M163.3 142.3l.6 .5M164.4 142h.5M165.4 141.3h-1v1.5h1M167 141.5l-.3-.2h-.5l-.3 .2v.3l.3 .2h.5l.3 .3v.3l-.3 .2h-.5l-.3-.2M167.5 142h.5"/>
<path d="M168.6 141.3h-1.1v1.5h1.1M169.1 141.3h1M169.6 141.3v1.5M238 146.1v1.6h1M238 150.1v-1.6l.5 .6 .5-.6v1.6M238 152.5v-1.5l.5 .5 .5-.5v1.5M239 153.6l-.2-.2h-.5l-.3 .2v.3l.3 .3h.5l.2 .2v.3l-.2 .2h-.5l-.3-.2M239.6 152.5h.5M239.6 151h.5M239.6 146.9h.5M239.8 148.5h.5l.3 .3v1l-.3 .3h-.5l-.2-.3v-1zM239.8 151v1.5"/>
<path d="M240.6 146.1h-1v1.6h1M240.6 153.6l-.3-.2h-.5l-.2 .2v1.1l.2 .2h.5l.3-.2M241.1 146.1h.8l.3 .3v1l-.3 .3h-.8zM241.1 153.4v1.5M241.4 154.2l.8 .7M241.6 151.2l-.2-.2h-.5l-.3 .2v.3l.3 .2h.5l.2 .3v.3l-.2 .2h-.5l-.3-.2M242.2 148.8l-.3-.3h-.5l-.3 .3v.3l.3 .2h.5l.3 .3v.2l-.3 .3h-.5l-.3-.3M242.2 153.4l-1.1 1M242.4 151h.6l.2 .2v1.1l-.2 .2h-.6l-.2-.2v-1.1zM242.7 148.5h.5M242.7 150.1h.5M243 148.5v1.6"/>
<path d="M38.6 160.1h.5M38.9 160.1v1.3l-.3 .2h-.3l-.2-.2M39.6 161.1h.8l.3-.3v-.5l-.3-.2h-.8v1.5M41.2 160.3l.3-.2h.5l.2 .2v.3l-.2 .2M41.7 160.8h.3M42 160.8l.2 .3v.3l-.2 .2h-.5l-.3-.2M43.6 170.6l-.3-.2h-.5l-.2 .2v.3l.2 .3h.5l.3 .2v.3l-.3 .2h-.5l-.2-.2M44.2 163.1h.7l.3 .2v1.1l-.3 .2h-.7zM44.2 167.9h1M44.2 171.2h1M44.7 166.6h.7l.3-.3v-.5l-.3-.3h-.7v1.6M44.7 167.9v1.6"/>
<path d="M45.2 173.1l-.3-.3h-.5l-.2 .3v1l.2 .2h.5l.3-.2v-.5h-.5M45.2 175.5l-.3-.3h-.5l-.2 .3v1l.2 .3h.5l.3-.3v-.5h-.5M45.2 166.6l.5 .5M45.7 163.1h1M45.7 167.9l1 1.6M46.2 163.1v1.5M46.2 165.5l1.1 1.6M46.7 170.4h-1v.8l.5-.3h.3l.2 .3v.5l-.2 .2h-.5l-.3-.2M46.7 172.8v1.5l-1-1.5v1.5M46.7 175.2v1.6l-1-1.6v1.6M46.7 167.9l-1 1.6M47.3 172.8h.7l.3 .3v1l-.3 .2h-.7z"/>
<path d="M47.3 170.4v1l.5 .5 .5-.5v-1M47.3 164.1h.7l.3-.2v-.6l-.3-.2h-.7v1.5M47.3 168.2l.2-.3h.5l.3 .3v1l-.3 .3h-.5l-.2-.3zM47.3 175.2h.7l.3 .3v1l-.3 .3h-.7zM47.3 165.5l-1.1 1.6M47.8 164.1l.5 .5M47.8 165.5h.5M47.8 167.1h.5M48 165.5v1.6M54.8 164.3l.5-.5v1.6M54.8 171.6l.5-.5v1.6M54.8 165.4h1.1"/>
<path d="M54.8 172.7h1.1M57.4 164.1v1l-.3 .3h-.5l-.2-.3M57.4 164.1l-.3-.3h-.5l-.2 .3v1M57.4 171.3l-.3-.2h-.5l-.2 .2v1.1M57.4 171.3v1.1l-.3 .3h-.5l-.2-.3M57.4 164.1l-1 1M57.4 171.3l-1 1.1M57.9 163.8v1.6M57.9 171.1v1.6M58.2 164.6l.8 .8M58.2 171.9l.8 .8M59 163.8l-1.1 1"/>
<path d="M59 171.1l-1.1 1M61 164.9h.8l.2-.3v-.5l-.2-.2h-.8v1.5M61 171.9h.8l.2-.2v-.6l-.2-.2h-.8v1.5M61.5 164.9l.5 .5M61.5 171.9l.5 .5M62.5 165.4h1.1M62.5 164.4l.6-.5v1.5M62.5 171.1l.3-.2h.5l.3 .2v.3l-1.1 1h1.1M69.6 165.8l-.3-.3h-.5l-.2 .3v.2l.2 .3h.5l.3 .3v.2l-.3 .3h-.5l-.2-.3M69.6 168.2l-.3-.3h-.5l-.2 .3v.3l.2 .2h.5l.3 .3v.2l-.3 .3h-.5l-.2-.3M70.1 168.7h.5M70.1 166.3h.5"/>
<path d="M71.2 165.5h-1.1v1.6h1.1M71.2 167.9h-1.1v1.6h1.1M71.7 166.6h.8l.2-.3v-.5l-.2-.3h-.8v1.6M71.7 169h.8l.2-.3v-.5l-.2-.3h-.8v1.6M72.2 169l.5 .5M72.2 166.6l.5 .5M73.3 169.8h1M73.3 167.3h1M74.8 169h.8l.2-.3v-.5l-.2-.3h-.8v1.6M74.8 165.5h1M75.3 169l.5 .5M75.3 165.5v1.6"/>
<path d="M76.4 167.9l1 1.6M76.4 165.5l1 1.6M77.4 167.9l-1 1.6M77.4 165.5l-1 1.6M107 164.6v-1.5l.6 .5 .5-.5v1.5M107 169h.8l.3-.3v-.5l-.3-.3h-.8v1.6M107.6 169l.5 .5M108.1 165.8l-.3-.3h-.5l-.3 .3v.2l.3 .3h.5l.3 .3v.2l-.3 .3h-.5l-.3-.3M108.6 168.7h.5M108.6 164.6h.5M108.6 163.1h.5M108.9 163.1v1.5"/>
<path d="M109.6 167.9h-1v1.6h1M109.6 165.8l-.2-.3h-.5l-.3 .3v1l.3 .3h.5l.2-.3M110.2 165.5v1.6M110.4 166.3l.8 .8M110.7 163.3l-.3-.2h-.5l-.3 .2v.3l.3 .3h.5l.3 .2v.3l-.3 .2h-.5l-.3-.2M111.2 163.3l.3-.2h.5l.2 .2v1.1l-.2 .2h-.5l-.3-.2zM111.2 168.2l-.3-.3h-.5l-.2 .3v.3l.2 .2h.5l.3 .3v.2l-.3 .3h-.5l-.2-.3M111.2 165.5l-1 1.1M111.7 168.7h.5M112.8 167.9h-1.1v1.6h1.1M113.3 167.9h1M113.8 167.9v1.6"/>
<path d="M125.2 174.3h.6M125.2 172.8h.6M125.5 172.8v1.5M125.8 160.1h.5M126 160.1v1.3l-.2 .2h-.3l-.3-.2M126.8 161.1h.8l.2-.3v-.5l-.2-.2h-.8v1.5M127.3 173.1l-.3-.3h-.5l-.2 .3v1l.2 .2h.5l.3-.2M128.9 173.1l-.3-.3h-.5l-.3 .3v.2l.3 .3h.5l.3 .2v.3l-.3 .2h-.5l-.3-.2M129.4 173.8h.8l.2-.2v-.5l-.2-.3h-.8v1.5M129.4 160.8h-1l.7-.7v1.5M145.8 160.4v1h.8l-.2-.8 .2-.2h.5l.3 .2v.5l-.3 .3M146.1 162.4h1"/>
<path d="M146.6 161.9v1M148.3 167.1v-1.6l.5 .5 .5-.5v1.6M150.1 165.5h.5l.3 .3v1l-.3 .3h-.5l-.3-.3v-1zM152.4 165.8l-.2-.3h-.5l-.3 .3v.2l.3 .3h.5l.2 .3v.2l-.2 .3h-.5l-.3-.3M153 165.5h.5M153 167.1h.5M153.2 165.5v1.6"/>
</g>
<g fill="none" stroke="#800000" stroke-width=".2">
<path d="M5.1 7.1h269.2v201.3h-269.2zM247.6 19.2h.6M38.5 28.9h.6M56 28.9h.6M67.6 28.9h.6M75.4 31.3v2.5M75.4 38.6v2.4M140.9 31.3v2.5M140.9 38.6v2.4M191.9 33.8v4.8M201.5 31.3v3.1M201.5 38v3"/>
<path d="M203.4 34.4l-3.7 3.6M223.4 28.9h2.4M230.7 24.1v2.4M230.7 31.3v2.5M237.9 28.9v2.4M247.6 28.9h.6M247.6 38.6h.6M38.5 48.3h.6M51.2 58v2.4M75.4 45.9v2.4M75.4 53.2v2.4M75.4 58v2.4"/>
<path d="M137.7 47.9h.1M137.7 47.8h.4M137.8 47.6h.5M137.8 49h.1M137.8 47.5h.7M137.8 48.9h.3M137.9 47.4h.4M137.9 48.8h.4M137.9 47.3h.3M137.9 48.7h.7M138 47.2h.1M138 48.6h.5"/>
<path d="M138 47.1l.5 .5-.9 .3zM138 48.5h.4M138.1 48.3h.2M138.1 48.2h.1M138.1 48.2l-.3 .8M138.1 48.2l.5 .5-.8 .3M139 46.6l-1.4 1.3M139.1 47.7l-1.3 1.3M140.9 43.5v2.4M140.9 48.3v2.4M140.9 55.6v2.4M194.3 55.6h2.4"/>
<path d="M201.5 45.9v2.4M201.5 62.9v2.4M201.5 67.7v2.4M31.8 99.2h4.8M56 99.2h2.5M73 99.2h2.4M97.3 99.2h2.4M160.3 94.4v2.4M160.3 97.8v6.3M170 94.4v2.4M170 97.8v6.3M182.2 84.7v2.4"/>
<path d="M184.6 99.2h4.8M225.8 99.2h4.9M41.5 104.1v2.4M41.5 107.5v6.3M51.2 104.1v2.4M51.2 107.5v6.3M65.7 104.1v2.4M65.7 111.4v2.4M80.3 104.1v2.4M80.3 107.5v6.3M90 104.1v2.4M90 107.5v6.3"/>
<path d="M160.3 111.4v2.4M160.3 114.8v6.3M167.6 118.6v2.5M174.9 116.2h2.4M179.2 113.8h-1.9v4.8h1.9M179.2 113.1v1.4M179.2 117.9v1.5M180.2 113.8h2v1.5M180.2 113.1v1.4M180.2 117.9v1.5M180.4 115.3h3.5M180.4 117.2h3.5"/>
<path d="M180.7 115.8h2.9v.8h-2.9zM182.2 117.2v1.4h-2M184.6 113.8h4.8M184.6 108.9h4.8M184.6 118.6h4.8M184.6 101.7h4.8M184.6 104.1h4.8M225.8 113.8h5.6M225.8 116.2h5.6M225.8 108.9h5.6M225.8 101.7h4.9M225.8 104.1h5.6"/>
<path d="M225.8 106.5h5.6M225.8 111.4h5.6M177.3 125.9v2.4M177.3 130.8v2.4M177.3 138v2.5M225.8 121.1h4.9M225.8 123.5h4.9M225.8 125.9h5.6M225.8 128.3h5.6M225.8 130.8h5.6M225.8 133.2h5.6M225.8 135.6h5.6"/>
<path d="M225.8 138h5.6M60.9 157.4h2.4M60.9 150.2h4.8M64.3 157.4h3.9M75.4 150.2h2.5M143.3 159.9v2.4M182.2 157.4v2.5M184.6 150.2h4.8M184.6 152.6h4.8M184.6 155h4.8M184.6 142.9h2.9M225.8 150.2h4.9"/>
<path d="M225.8 152.6h4.9M225.8 155h4.9M225.8 142.9h5.6M225.8 145.3h5.6M225.8 147.7h4.9M38.5 167.2h.6M38.5 169.6h.6M38.5 164.7h.6M38.5 176.8h.6M38.5 174.4h.6M38.5 172h.6M51.2 179.3v2.4"/>
<path d="M56 167.2h2.5M56 169.6h2.5M63.3 167.2h2.4M63.3 169.6h2.4M128.8 167.2h.5M128.8 169.6h.5M128.8 164.7h.5M135.5 167.2h.6M135.5 169.6h.6M135.5 164.7h.6M143.3 169.6v2.4M274.3 174.4h-97v34"/>
<path d="M177.3 193.8h97M177.3 186.5h97M261 193.8v9.7M177.3 203.5h97M245.2 203.5v4.9"/>
<circle cx="249.1" cy="19.2" r=".95"/>
<circle cx="37.6" cy="28.9" r=".95"/>
<circle cx="57.5" cy="28.9" r=".95"/>
<circle cx="66.7" cy="28.9" r=".95"/>
<circle cx="249.1" cy="38.6" r=".95"/>
<circle cx="249.1" cy="28.9" r=".95"/>
<circle cx="37.6" cy="48.3" r=".95"/>
<circle cx="188.5" cy="142.9" r=".95"/>
<circle cx="37.6" cy="169.6" r=".95"/>
<circle cx="37.6" cy="172" r=".95"/>
<circle cx="37.6" cy="167.2" r=".95"/>
<circle cx="37.6" cy="164.7" r=".95"/>
<circle cx="37.6" cy="176.8" r=".95"/>
<circle cx="37.6" cy="174.4" r=".95"/>
<circle cx="130.3" cy="164.7" r=".95"/>
<circle cx="130.3" cy="169.6" r=".95"/>
<circle cx="130.3" cy="167.2" r=".95"/>
<circle cx="134.6" cy="169.6" r=".95"/>
<circle cx="134.6" cy="164.7" r=".95"/>
<circle cx="134.6" cy="167.2" r=".95"/>
</g>
<g fill="none" stroke="#800000" stroke-width=".21">
<path d="M75.4 33.8l1 .2-1.9 .6 1.9 .6-1.9 .6 1.9 .6-1.9 .6 1.9 .6-1.9 .6 .9 .4M140.9 33.8l1 .2-1.9 .6 1.9 .6-1.9 .6 1.9 .6-1.9 .6 1.9 .6-1.9 .6 .9 .4M75.4 48.3l1 .3-1.9 .5 1.9 .7-1.9 .6 1.9 .6-1.9 .6 1.9 .6-1.9 .6 .9 .4M177.3 133.2l1 .2-2 .6 2 .6-2 .7 2 .5-2 .7 2 .6-2 .6 1 .3M58.5 167.2l.2 .9 .6-1.9 .6 1.9 .6-1.9 .6 1.9 .6-1.9 .6 1.9 .6-1.9 .4 1M58.5 169.6l.2 .9 .6-1.9 .6 1.9 .6-1.9 .6 1.9 .6-1.9 .6 1.9 .6-1.9 .4 1M178.6 195.1h1.1l.4 .4v1.5l-.4 .4h-1.1zM178.6 187.9h1.5M179.3 187.9v2.2M180.8 196.2l.4-.3h.7l.4 .3v.8l-.4 .4h-.7l-.4-.4zM180.8 187.9h.8M180.8 190.1h.8"/>
<path d="M181.2 187.9v2.2M182.3 187.9h1.5M183.1 187.9v2.2M184.6 187.9v2.2h1.5M184.6 195.9h-1.1l-.4 .3v.8l.4 .4h1.1M185.3 195.9v1.1l.4 .4h1.1v-1.5M186.8 189h.7M188.3 187.9h-1.5v2.2h1.5M188.3 196.2l-.4-.3h-.4v1.5M188.3 196.2l.4-.3 .3 .3v1.2M188.3 196.2v1.2M189 189.7h.4v.4h-.4z"/>
<path d="M189 188.6h.4v.4h-.4zM189.8 196.6h1.5v-.4l-.4-.3h-.8l-.3 .3v.8l.3 .4h.8M192 197.4v-1.5h1.1l.4 .3v1.2M194.2 195.9h.8M194.6 195.5v1.5l.4 .4M195.9 188.6h-1.1l-.4 .4v.7l.4 .4h1.1M196.6 188.6v1.1l.4 .4h1.1v-1.5M198.8 188.6h.8M199.2 188.2v1.5l.4 .4M199.5 195.1v2.3l-1.5-2.3v2.3M200.2 195.9v1.1l.4 .4h1.1v-1.5M200.3 189l.4-.4h.7l.4 .4v.7l-.4 .4h-.7l-.4-.4z"/>
<path d="M202.6 189h.7M203.2 196.2l-.4-.3h-.4v1.5M203.2 196.2v1.2M203.2 196.2l.3-.3 .4 .3v1.2M203.3 187.9l-.4 .3v1.9M204 189h.8M204.7 195.1v2.3h1.1l.3-.4v-.8l-.3-.3h-1.1M204.8 187.9l-.4 .3v1.9M206.9 196.6h1.5v-.4l-.4-.3h-.7l-.4 .3v.8l.4 .4h.7M209.1 195.9v1.5M210.2 195.9h-.3l-.8 .7M211 197h.4v.4h-.4z"/>
<path d="M211 195.9h.4v.3h-.4zM262.3 196.6h1.1l.4-.4v-.7l-.4-.4h-1.1v2.3M263 196.6l.8 .8M264.5 196.2h.8M266 195.1h-1.5v2.3h1.5M266.7 195.1v1.5l.8 .8 .7-.8v-1.5M269 197h.3v.4h-.3zM269 195.9h.3v.3h-.3zM178.6 204.8h1.1l.4 .4v1.5l-.4 .4h-1.1zM181.2 205.6h.7l.4 .4v1.1h-1.1l-.4-.4 .4-.4h1.1M183.1 205.6h.7M183.5 205.2v1.5l.3 .4"/>
<path d="M184.6 206.3h1.5v-.3l-.4-.4h-.8l-.3 .4v.7l.3 .4h.8M186.8 206.7h.4v.4h-.4zM186.8 205.6h.4v.4h-.4zM189.5 207.1h1.5M189.5 205.6l.8-.8v2.3M193.3 204.8l-1.6 2.3M194 207.1h1.5M194 205.6l.7-.8v2.3M196.6 206l-.4 .3v.4l.4 .4h.7l.4-.4v-.4l-.4-.3M196.6 206l-.4-.4v-.4l.4-.4h.7l.4 .4v.4l-.4 .4M196.6 206h.7M199.9 204.8l-1.4 2.3"/>
<path d="M200.7 207.1h1.5M200.7 205.6l.7-.8v2.3M202.9 204.8h1.5v.4l-1.5 1.5v.4M208.9 206h-1.1l-.4-.4v-.4l.4-.4h.7l.4 .4v1.5l-.4 .4h-.7l-.4-.4M209.6 206.7h.4v.4h-.4zM209.6 205.6h.4v.4h-.4zM212.2 206h-1.5l1.2-1.2v2.3M214.5 205.2v1.5l-.4 .4h-.8l-.3-.4M214.5 205.2l-.4-.4h-.8l-.3 .4v1.5M214.5 205.2l-1.5 1.5M217.4 206.3h1.1l.4-.3v-.8l-.4-.4h-1.1v2.3M219.7 207.1v-2.3l.7 .8 .7-.8v2.3"/>
<path d="M248 205.2l-.4-.4h-.7l-.4 .4v.4l.4 .4h.7l.4 .3v.4l-.4 .4h-.7l-.4-.4M248.8 206l.3-.4h.8l.3 .4v1.1M248.8 204.8v2.3M251 206.3h1.5v-.3l-.4-.4h-.7l-.4 .4v.7l.4 .4h.7M253.2 206.3h1.5v-.3l-.4-.4h-.7l-.4 .4v.7l.4 .4h.7M255.4 205.6h.8M255.8 205.2v1.5l.4 .4M256.9 206.7h.4v.4h-.4zM256.9 205.6h.4v.4h-.4zM259.9 207.1h1.4M259.9 205.6l.7-.8v2.3M263.6 204.8l-1.5 2.3"/>
<path d="M264.3 207.1h1.5M264.3 205.6l.8-.8v2.3"/>
</g>
<g fill="none" stroke="#800000" stroke-width=".25">
<path d="M59.9 27.5l-1.4 1.4M60.9 27.5l2.4 2.9M65.7 28.9l-1.5 1.4M191.9 35l1.2 2.4h-2.5zM192.8 34.4h.3v.6h-2.5v.6h.3M197.9 34.4h7.3v3.6h-7.3zM230.7 25.9v1.2M230.7 30.7v1.2M231.3 26.5l-4.3 2.4h-1.2M236.1 31.3h3.7M139.1 58h3.6M139.7 48.3h2.4"/>
<path d="M139.7 45.9h2.4l-1.2 2.4zM196.7 48.3h9.7v14.6h-9.7zM49.4 60.4h3.6M73.6 60.4h3.7M199.7 70.1h3.7M33 98l2.4 1.2-2.4 1.3zM34.8 98.3v-.3h.6v2.5h.6v-.3M97.9 98l1.8 1.2-1.8 1.3M157.9 96.8h4.9M158 98.6a3.9 3.9 0 0 1 4.7 0M167.6 96.8h4.8M167.7 98.6a3.9 3.9 0 0 1 4.7 0"/>
<path d="M180.9 86.5l1.3-1.8 1.2 1.8M189.4 96.8h36.4v60.6h-36.4zM39.1 106.5h4.8M39.1 108.3a3.8 3.8 0 0 1 4.8 0M39.7 113.8h3.6M48.8 106.5h4.8M48.8 108.3a3.8 3.8 0 0 1 4.8 0M49.4 113.8h3.6M63.9 113.8h3.7M77.9 106.5h4.8M77.9 108.3a3.8 3.8 0 0 1 4.8 0M78.5 113.8h3.6"/>
<path d="M87.6 106.5h4.8M87.6 108.3a3.8 3.8 0 0 1 4.8 0M88.2 113.8h3.6M157.9 113.8h4.9M158 115.5a3.9 3.9 0 0 1 4.7 .1M158.5 104.1h3.6M168.2 104.1h3.7M230.8 110.8l1.2 1.2M230.8 108.3l1.2 1.2M230.8 103.5l1.2 1.2M230.8 105.9l1.2 1.2M230.8 113.2l1.2 1.2"/>
<path d="M230.8 115.6l1.2 1.2M232 110.8l-1.2 1.2M232 108.3l-1.2 1.2M232 103.5l-1.2 1.2M232 105.9l-1.2 1.2M232 113.2l-1.2 1.2M232 115.6l-1.2 1.2M158.5 121.1h3.6M165.8 121.1h3.6M176.1 127.7l1.2-1.8 1.2 1.8M230.8 137.4l1.2 1.2M230.8 130.2l1.2 1.2"/>
<path d="M230.8 125.3l1.2 1.2M230.8 127.7l1.2 1.2M230.8 132.6l1.2 1.2M230.8 135l1.2 1.2M232 137.4l-1.2 1.2M232 130.2l-1.2 1.2M232 125.3l-1.2 1.2M232 127.7l-1.2 1.2M232 132.6l-1.2 1.2M232 135l-1.2 1.2M62.1 148.9l2.4 1.3-2.4 1.2zM63.3 155v4.9"/>
<path d="M63.9 149.2v-.3h.6v2.5h.6v-.3M65.1 155.1a3.8 3.8 0 0 0 0 4.7M76.1 148.9l1.8 1.3-1.8 1.2M180.3 159.9h3.7M230.8 142.3l1.2 1.2M230.8 144.7l1.2 1.2M232 142.3l-1.2 1.2M232 144.7l-1.2 1.2M141.5 172h3.7M142.1 161.7l1.2-1.8 1.3 1.8M49.4 181.7h3.6"/>
</g>
<path d="M244 16.8h7.3v4.8h-7.3zM35.4 26.5h7.3v4.8h-7.3zM244 26.5h7.3v4.8h-7.3zM244 36.2h7.3v4.8h-7.3zM35.4 45.9h7.3v4.8h-7.3zM58.5 96.8h14.5v7.3h-14.5zM35.4 162.3h7.3v17h-7.3zM125.2 162.3h14.5v9.7h-14.5z" fill="none" stroke="#800000" stroke-width=".4"/>
<g fill="#800000" stroke="#800000" stroke-width=".2">
<path d="M39.3 105.7h.9v.2h-.9z"/>
<path d="M39.7 105.4h.1v.8h-.1z"/>
<path d="M78.1 105.7h.9v.2h-.9z"/>
<path d="M78.5 105.4h.1v.8h-.1z"/>
</g>
<g fill="#800000" stroke="#800000" stroke-width=".2">
<path d="M59.9 27.3l.5-.2v.3l-.4 .2z" fill-rule="evenodd"/>
<path d="M60.4 27.1l.6 .3-.2 .2-.4-.2z" fill-rule="evenodd"/>
<path d="M63.8 30.5l.3-.2 .2 .1-.5 .3z" fill-rule="evenodd"/>
<path d="M63.2 30.4l.2-.1 .4 .2v.2z" fill-rule="evenodd"/>
<path d="M226.8 28.7h.4v.4l-.2 .1-.2-.1-.1-.2z" fill-rule="evenodd"/>
</g>
<g fill="none" stroke="#008000" stroke-width=".2">
<path d="M201.5 19.2v12.1h-9.6v2.5M247.6 19.2h-16.9v4.9M39.1 28.9h16.9M68.2 28.9h29.1M75.4 28.9v2.4M140.9 24.1v7.2M191.9 38.6v2.4h9.6v4.9M213.7 28.9h9.7M230.7 33.8v4.8h16.9M237.9 28.9h9.7M39.1 48.3h12.1v9.7M75.4 41v4.9"/>
<path d="M75.4 55.6v2.4M75.4 43.5h21.9M140.9 41v2.5M140.9 50.7v4.9M177.3 55.6h17M201.5 65.3v2.4M24.5 99.2h7.3M36.6 99.2h19.4M41.5 99.2v4.9M51.2 99.2v4.9M75.4 99.2h21.9M80.3 99.2v4.9"/>
<path d="M90 99.2v4.9M170 92v2.4M182.2 87.1v17h2.4M182.2 99.2h2.4M182.2 92h-21.9v2.4M230.7 99.2h19.4M65.7 106.5v4.9M174.9 116.2h-7.3v2.4M182.2 101.7h2.4M182.2 113.8h2.4M182.2 118.6h2.4M184.6 108.9h-24.3v2.5"/>
<path d="M230.7 101.7h19.4M177.3 128.3v2.5M230.7 121.1h19.4M230.7 123.5h19.4M60.9 150.2h-9.7v21.8h-12.1M60.9 157.4h-7.3v7.3h-14.5M65.7 150.2h9.7M68.2 157.4h9.7M162.8 142.9h21.8M177.3 140.5v2.4M182.2 155h2.4M182.2 152.6h2.4"/>
<path d="M184.6 150.2h-2.4v7.2M230.7 155h19.4M230.7 152.6h19.4M230.7 150.2h19.4M230.7 147.7h19.4M39.1 176.8h12.1M39.1 174.4h12.1v4.9M39.1 169.6h16.9M39.1 167.2h16.9M65.7 169.6h12.2M65.7 167.2h12.2M107 169.6h21.8"/>
<path d="M107 164.7h21.8M107 167.2h21.8M136.1 169.6h7.2M136.1 167.2h19.4M143.3 162.3v2.4h-7.2"/>
</g>
<g fill="#008000" stroke="#008000" stroke-width=".2">
<circle cx="51.2" cy="176.8" r=".49"/>
<circle cx="182.2" cy="155" r=".49"/>
<circle cx="182.2" cy="152.6" r=".49"/>
<circle cx="177.3" cy="142.9" r=".49"/>
<circle cx="201.5" cy="31.3" r=".49"/>
<circle cx="75.4" cy="28.9" r=".49"/>
<circle cx="182.2" cy="101.7" r=".49"/>
<circle cx="182.2" cy="92" r=".49"/>
<circle cx="170" cy="92" r=".49"/>
<circle cx="182.2" cy="99.2" r=".49"/>
<circle cx="80.3" cy="99.2" r=".49"/>
<circle cx="90" cy="99.2" r=".49"/>
<circle cx="201.5" cy="41" r=".49"/>
<circle cx="75.4" cy="43.5" r=".49"/>
<circle cx="41.5" cy="99.2" r=".49"/>
<circle cx="51.2" cy="99.2" r=".49"/>
</g>
<g font-size="2.1" fill="#505050">
<text x="246.7" y="18.9">1</text>
<text x="38.9" y="28.6">1</text>
<text x="224" y="28.6">C</text>
<text x="230.3" y="26.1" transform="rotate(-90 230.3 26.1)">NC</text>
<text x="246.7" y="28.6">1</text>
<text x="201.2" y="33.4" transform="rotate(-90 201.2 33.4)">1</text>
<text x="230.3" y="34.7" transform="rotate(-90 230.3 34.7)">NO</text>
<text x="201.2" y="40.1" transform="rotate(-90 201.2 40.1)">2</text>
<text x="246.7" y="38.3">1</text>
<text x="38.9" y="48">1</text>
<text x="201.2" y="48" transform="rotate(-90 201.2 48)">3</text>
<text x="202.3" y="52" transform="rotate(-90 202.3 52)">D</text>
<text x="195.2" y="55.2">1</text>
<text x="198.9" y="56.3">G</text>
<text x="201.2" y="64.3" transform="rotate(-90 201.2 64.3)">2</text>
<text x="202.3" y="60.6" transform="rotate(-90 202.3 60.6)">S</text>
<text x="57" y="98.9">1</text>
<text x="60.7" y="100">VI</text>
<text x="67.8" y="100">VO</text>
<text x="73.4" y="98.9">2</text>
<text x="184.9" y="98.9">18</text>
<text x="186.1" y="101.3">4</text>
<text x="191.7" y="100">AVCC</text>
<text x="212.7" y="100">PC0(ADC0)</text>
<text x="228" y="98.9">23</text>
<text x="228" y="101.3">24</text>
<text x="65.4" y="105.6" transform="rotate(-90 65.4 105.6)">3</text>
<text x="186.1" y="103.7">6</text>
<text x="191.7" y="102.4">VCC</text>
<text x="191.7" y="104.8">VCC</text>
<text x="212.7" y="102.4">PC1(ADC1)</text>
<text x="212.7" y="104.8">PC2(ADC2)</text>
<text x="212.7" y="107.2">PC3(ADC3)</text>
<text x="228" y="103.7">25</text>
<text x="228" y="106.2">26</text>
<text x="184.9" y="108.6">20</text>
<text x="186.1" y="113.4">7</text>
<text x="191.7" y="109.7">AREF</text>
<text x="208" y="109.7">PC4(ADC4/SDA)</text>
<text x="208.2" y="112.1">PC5(ADC5/SCL)</text>
<text x="228" y="113.4">19</text>
<text x="228" y="108.6">27</text>
<text x="228" y="111">28</text>
<text x="186.1" y="118.3">8</text>
<text x="191.7" y="114.5">PB6(XTAL1/TOSC1)</text>
<text x="191.7" y="119.4">PB7(XTAL2/TOSC2)</text>
<text x="218.1" y="114.5">ADC6</text>
<text x="218.1" y="116.9">ADC7</text>
<text x="228" y="115.9">22</text>
<text x="213.9" y="121.8">PD0(RXD)</text>
<text x="214.1" y="124.2">PD1(TXD)</text>
<text x="228" y="120.7">30</text>
<text x="228" y="123.2">31</text>
<text x="228" y="125.6">32</text>
<text x="211" y="131.5">PD4(XCK/T0)</text>
<text x="213.8" y="126.6">PD2(INT0)</text>
<text x="213.8" y="129.1">PD3(INT1)</text>
<text x="228" y="128">1</text>
<text x="228" y="130.4">2</text>
<text x="213.6" y="136.3">PD6(AIN0)</text>
<text x="215.8" y="133.9">PD5(T1)</text>
<text x="228" y="132.9">9</text>
<text x="228" y="135.3">10</text>
<text x="228" y="137.7">11</text>
<text x="184.9" y="142.6">29</text>
<text x="191.7" y="143.6">PC6(/RESET)</text>
<text x="213.6" y="138.8">PD7(AIN1)</text>
<text x="214.9" y="143.6">PB0(ICP)</text>
<text x="228" y="142.6">12</text>
<text x="186.1" y="149.8">5</text>
<text x="209.4" y="148.5">PB2(SS/OC1B)</text>
<text x="212.7" y="146">PB1(OC1A)</text>
<text x="228" y="145">13</text>
<text x="228" y="147.4">14</text>
<text x="228" y="149.8">15</text>
<text x="184.9" y="154.7">21</text>
<text x="186.1" y="152.3">3</text>
<text x="191.7" y="150.9">AGND</text>
<text x="191.7" y="153.3">GND</text>
<text x="191.7" y="155.7">GND</text>
<text x="208.3" y="150.9">PB3(MOSI/OC2)</text>
<text x="213.1" y="153.3">PB4(MISO)</text>
<text x="214.1" y="155.7">PB5(SCK)</text>
<text x="228" y="152.3">16</text>
<text x="228" y="154.7">17</text>
<text x="38.9" y="166.8">5</text>
<text x="38.9" y="164.4">6</text>
<text x="127.8" y="164.4">1</text>
<text x="127.8" y="166.8">3</text>
<text x="135.9" y="164.4">2</text>
<text x="135.9" y="166.8">4</text>
<text x="38.9" y="171.7">3</text>
<text x="38.9" y="169.2">4</text>
<text x="127.8" y="169.2">5</text>
<text x="135.9" y="169.2">6</text>
<text x="38.9" y="176.5">1</text>
<text x="38.9" y="174.1">2</text>
</g>
</svg>
